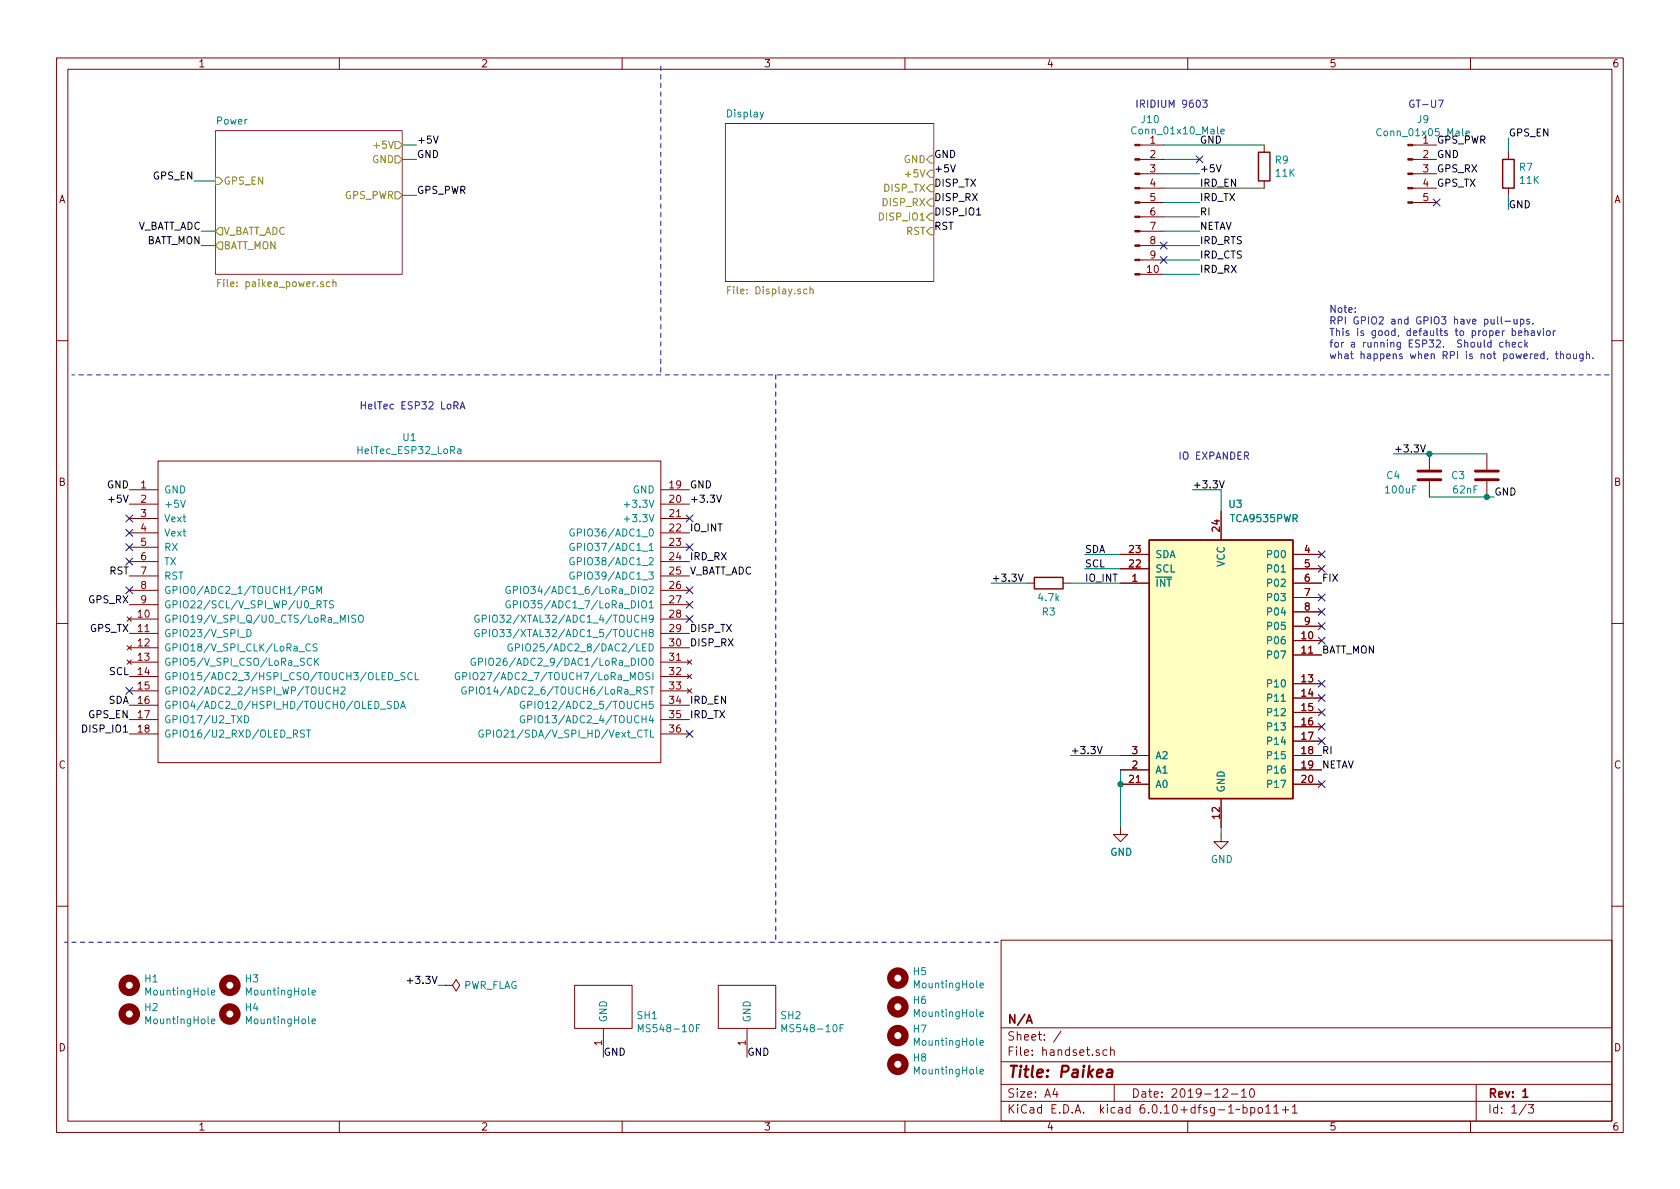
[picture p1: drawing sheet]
<svg xmlns="http://www.w3.org/2000/svg" width="297mm" height="210mm" viewBox="0 0 297 210" stroke-linecap="round" stroke-linejoin="round" font-family="sans-serif">
<g fill="none" stroke="#840000" stroke-width=".18">
<path d="M10 10.2h277v190.1h-277zM12 12.2h273v186.1h-273zM60 10.2v2M110 10.2v2M160 10.2v2M210 10.2v2M260 10.2v2M201.5 35.8h4.2M201.5 33.3h4.2M201.5 30.7h4.2M201.5 28.2h4.2M201.5 25.6h4.2"/>
<path d="M201.5 38.3h4.2M223.5 25.6v1.3M223.5 32v1.3M249.8 35.8h4.2M249.8 33.3h4.2M249.8 30.7h4.2M249.8 28.2h4.2M249.8 25.6h4.2M266.7 26.9v1.3M266.7 33.3v1.2M201.5 48.5h4.2M201.5 46h4.2"/>
<path d="M201.5 43.4h4.2M201.5 40.9h4.2M10 60.2h2M285 60.2h2M22.9 86.6h5M22.9 89.1h5M22.9 91.7h5M22.9 94.2h5M22.9 96.8h5M22.9 99.3h5M27.9 81.5h88.9v53.4h-88.9zM116.8 86.6h5.1"/>
<path d="M116.8 89.1h5.1M116.8 91.7h5.1M116.8 94.2h5.1M116.8 96.8h5.1M116.8 99.3h5.1M198.1 98h5.1M215.9 90.4v5.1M228.6 98h5.1M252.7 80.3v2.8M252.7 85.1v2.8M262.9 80.3v2.8M262.9 85.1v2.8"/>
<path d="M10 110.2h2M22.5 109.1l.7 .7M22.5 114.2l.7 .7M22.5 116.7l.7 .8M22.9 109.5h5M22.9 112h5M22.9 114.5h5M22.9 117.1h5M22.9 119.6h5M22.9 101.8h5M22.9 104.4h5M22.9 106.9h5"/>
<path d="M23.2 109.1l-.7 .7M23.2 114.2l-.7 .7M23.2 116.7l-.7 .8M116.8 109.5h5.1M116.8 112h5.1M116.8 114.5h5.1M116.8 117.1h5.1M116.8 119.6h5.1M116.8 101.8h5.1M116.8 104.4h5.1M116.8 106.9h5.1M121.5 116.7l.8 .8"/>
<path d="M121.5 119.2l.8 .8M122.3 116.7l-.8 .8M122.3 119.2l-.8 .8M181.6 103.1h1.3M188 103.1h1.2M198.1 103.1h5.1M198.1 100.6h5.1M228.6 103.1h5.1M228.6 113.3h5.1M228.6 115.8h5.1M228.6 100.6h5.1M228.6 105.7h5.1"/>
<path d="M228.6 108.2h5.1M228.6 110.7h5.1M285 110.2h2M22.9 122.2h5M22.9 124.7h5M22.9 127.2h5M22.9 129.8h5M116.8 122.2h5.1M116.8 124.7h5.1M116.8 127.2h5.1M116.8 129.8h5.1M121.5 121.8l.8 .7"/>
<path d="M122.3 121.8l-.8 .7M198.1 133.6h5.1M198.1 136.1h5.1M198.1 138.7h5.1M228.6 120.9h5.1M228.6 123.4h5.1M228.6 126h5.1M228.6 128.5h5.1M228.6 131.1h5.1M228.6 133.6h5.1M228.6 136.1h5.1M228.6 138.7h5.1"/>
<path d="M198.1 146.3v1.3h1.3l-1.3 1.2-1.3-1.2h1.3M215.9 147.6v1.2h1.3l-1.3 1.3-1.3-1.3h1.3M215.9 141.2v5.1M10 160.2h2M78.7 174.2h1.3l.6-1 .7 1-.7 1.1-.6-1.1M78.7 174.2h.1M101.6 174.2h10.2v7.7h-10.2zM127 174.2h10.2v7.7h-10.2zM177 166.3h108v32h-108zM285 160.2h2M60 198.3v2M106.7 181.9v5"/>
<path d="M110 198.3v2M132.1 181.9v5M160 198.3v2M177 194.8h108M177 191.8h108M177 187.8h108M177 181.8h108M186.5 192.5l-.4 1h1M186.9 193v1M187.6 182.4l-1.3 1.9M194.4 185.7l-.4-.1-.2 .2 .1 .3 .5 .1v.4h-.6M195.7 185.7l-.4-.1-.3 .3v.4l.1 .3h.6"/>
<path d="M196.4 185.8l.2-.2 .3 .1 .1 .9M196.4 185.1v1.5M197 191.8v3M210 198.3v2M216.2 192.7l.6-.2 .2 .2 .1 .3-1 1h1M217.7 193.5h1.2M219.5 193l.4-.5v1.5M219.5 194h.9M219.8 195.9l.4-.1 .3 .3v.4l-.1 .3h-.6M219.8 195.3v1.5M221.1 192.7l.2-.2a.81 .81 0 0 1 .6 .7 .81 .81 0 0 1-.3 .8h-.2a.81 .81 0 0 1-.3-1.3zM221.1 195.9l.5-.1 .3 .3v.4l-.2 .3h-.6"/>
<path d="M221.1 195.8v1.5M222.5 196l.2-.2 .4 .2 .1 .5-.1 .3h-.4l-.2-.1zM223.8 195.8l.4-.5v1.5M223.8 196.8h.8M225.2 195.8l.4-.5v1.5M225.2 196.8h.9M226.7 196.3h1.2M227.3 195.7v1.1M228.5 195.8l.4-.5v1.5M228.5 196.8h.9M260 198.3v2M261 191.8v6.5"/>
<path d="M269.9 195.3l-1.3 1.9M270.2 195.3h1l-.6 .6 .5 .1v.7l-.2 .1h-.5l-.2-.1"/>
</g>
<path d="M181.5 180.9l.5-1.5 .5 1.5M181.6 180.5h.7M269.3 193l.4-.5v1.5M269.3 194h.8" fill="none" stroke="#840000" stroke-width=".3"/>
<path d="M195.9 189.2l.2-.1 .5 .1v1.3M196.7 189.6l-.7 .1a.4 .4 0 0 0-.3 .3 .4 .4 0 0 0 .2 .5l.7-.1" fill="none" stroke="#840000" stroke-width=".4"/>
<g fill="#fff" stroke="#fff" stroke-width=".18">
<path d="M38.1 23.1h33v25.4h-33z"/>
<path d="M128.3 21.8h36.8v28h-36.8z"/>
</g>
<path d="M38.1 23.1h33v25.4h-33zM128.3 21.8h36.8v28h-36.8z" fill="none" stroke="#840084" stroke-width=".18"/>
<g fill="none" stroke="#848400" stroke-width=".18">
<path d="M38.1 31.4h.6l.7 .6-.7 .6h-.6zM69.8 25h.7l.6 .6-.6 .7h-.7zM69.8 27.6h.7l.6 .6-.6 .6h-.7zM69.8 33.9h.7l.6 .6-.6 .7h-.7zM164.5 27.6h.6v1.2h-.6l-.7-.6zM164.5 30.1h.6v1.3h-.6l-.7-.7zM164.5 32.6h.6v1.3h-.6l-.7-.6zM164.5 35.2h.6v1.2h-.6l-.7-.6zM164.5 37.7h.6v1.3h-.6l-.7-.7zM38.5 50h.4M38.7 40.3h.7v1.2h-.7l-.6-.6zM38.7 42.8h.7v1.3h-.7l-.6-.7z"/>
<path d="M39.1 49.4h-.6v1.3M58.3 49.9l-.3-.1-.3 .3 .1 .5h.5M58.9 50l.1-.2 .3 .1 .1 .8M58.9 49.4v1.3M128.7 51.3h.4M129.3 50.7h-.6v1.3M142.7 51.2l-.4-.1-.2 .3 .1 .5h.5M143.2 51.2l.2-.1 .3 .1 .1 .8M143.2 50.7v1.3M164.5 40.3h.6v1.2h-.6l-.7-.6z"/>
</g>
<g fill="none" stroke="#840000" stroke-width="1.3">
<circle cx="22.9" cy="179.3" r="1.27"/>
<circle cx="22.9" cy="174.2" r="1.27"/>
<circle cx="40.6" cy="174.2" r="1.27"/>
<circle cx="40.6" cy="179.3" r="1.27"/>
<circle cx="158.7" cy="173" r="1.27"/>
<circle cx="158.7" cy="178" r="1.27"/>
<circle cx="158.7" cy="188.2" r="1.27"/>
<circle cx="158.7" cy="183.1" r="1.27"/>
</g>
<g fill="none" stroke="#008484" stroke-width=".18">
<path d="M215.9 23.3l.6-.2-.1-.2-.3-.1-.2 .2v.6h.5M259.2 23.6l.6-.1-.1-.3h-.3l-.2 .1 .1 .7h.4M80.9 79.4h.5l.1 .8M81.5 79.7h-.4l-.2 .2 .2 .3h.4M31.9 88.5l.5 1.2 .4-1.2M101.5 93.6a.59 .59 0 0 0-.8 .6 .59 .59 0 0 0 .8 .5v-.4h-.2M101.5 96.1a.59 .59 0 0 0-.8 .6 .59 .59 0 0 0 .8 .6v-.5h-.2M101.5 98.7a.59 .59 0 0 0-.8 .5 .59 .59 0 0 0 .8 .6v-.5h-.2M110.4 89.2h.9M110.4 91.8h.9M43.7 111.3a.64 .64 0 0 1 .7 .6 .64 .64 0 0 1-.7 .7zM54.9 114a.6 .6 0 0 0-.9 .4 .6 .6 0 0 0 .6 .7l.3-.1"/>
<path d="M55.1 116.5a.6 .6 0 0 0-.8 .4 .6 .6 0 0 0 .6 .8l.2-.2M55.4 103.8a.59 .59 0 0 0-.7 .5 .59 .59 0 0 0 .7 .6l.1-.5h-.3M55.6 116.4v1.3M55.8 116.9l.6 .8M56 105v-1.3l.4 .9 .5-.9v1.3M56.1 113.9h-.5l-.2 .1v.3l.5 .3 .2 .3-.3 .2h-.5M56.1 106.9l.6-.1 .1-.1-.1-.3-.6-.2v1.3M56.4 116.4l-.8 .7M56.4 106.9l.4 .6M57.2 106.2h.7M57.5 106.2v1.3M59 106.3l-.5-.1-.2 .2v.3l.5 .3 .2 .3-.3 .2-.5-.1"/>
<path d="M61.6 108.8v1.2M62.9 108.8h-.5l-.2 .1v.4l.6 .2 .1 .3-.2 .2h-.5M63.6 108.8h.1a.43 .43 0 0 1 .5 .4v.4a.42 .42 0 0 1-.4 .5 .42 .42 0 0 1-.4-.5v-.4zM71.6 119l-.5-.1-.2 .2v.3l.6 .3 .1 .3-.2 .2-.5-.1M72.9 119.1a.6 .6 0 0 0-.9 .4 .6 .6 0 0 0 .6 .7l.3-.1M73.4 118.9v1.3h.6M81.2 119a.59 .59 0 0 0-.7 .6 .59 .59 0 0 0 .7 .5l.1-.4h-.3M81.8 119.6l.6-.1 .1-.1v-.3l-.7-.2v1.3M83.1 118.9v1.3M84 116.5a.59 .59 0 0 0-.7 .5 .59 .59 0 0 0 .7 .6l.1-.5h-.3M84.6 117.1l.6-.1 .1-.2v-.3l-.7-.1v1.3M84.7 108.8a.59 .59 0 0 0-.8 .6 .59 .59 0 0 0 .8 .6v-.5h-.2"/>
<path d="M84.7 111.4a.59 .59 0 0 0-.8 .5 .59 .59 0 0 0 .8 .6v-.5h-.2M85.3 109.4h.6l.1-.2-.1-.3-.6-.1v1.2M85.3 112l.6-.1 .1-.2-.1-.3-.6-.1v1.3M85.9 116.4v1.3M86.5 108.8v1.2M86.5 111.3v1.3M90.2 103.8a.59 .59 0 0 0-.8 .5 .59 .59 0 0 0 .8 .6v-.5h-.2M90.2 106.3a.59 .59 0 0 0-.8 .6 .59 .59 0 0 0 .8 .5v-.4h-.2M90.5 113.9a.59 .59 0 0 0-.7 .6 .59 .59 0 0 0 .7 .6l.1-.5h-.3M90.8 104.4l.6-.1 .1-.2-.1-.3-.6-.1v1.3M90.8 106.9l.6-.1 .1-.1-.1-.3-.6-.2v1.3M91.1 114.5h.6l.2-.2-.1-.3-.7-.1v1.2"/>
<path d="M101.5 101.2a.59 .59 0 0 0-.8 .6 .59 .59 0 0 0 .8 .6v-.5h-.2M43.2 126.6a.64 .64 0 0 1 .8 .6 .64 .64 0 0 1-.8 .6zM53.8 129.2l-.5-.1-.1 .1v.4l.5 .2 .1 .3-.2 .3-.5-.1M54.2 129.1h.7M54.6 129.1v1.3M58.5 121.6a.6 .6 0 0 0-.9 .4 .6 .6 0 0 0 .6 .7l.3-.1M59 121.5v1.2M59 122.1h.8M59.8 121.5v1.2M60.3 121.6l.5-.1 .2 .3-.8 .9h.8M67.3 125.4h.9M69.2 124.1l-.5-.1-.2 .1v.4l.6 .2 .1 .3-.3 .3-.4-.1"/>
<path d="M69.7 120.3h.9M69.7 124a.64 .64 0 0 1 .8 .6 .64 .64 0 0 1-.8 .7zM70.8 125.3l.4-1.3 .5 1.3M70.9 124.9h.6M82.4 121.5a.59 .59 0 0 0-.8 .6 .59 .59 0 0 0 .8 .6v-.5h-.2M83 122.1h.6l.1-.2-.1-.3-.6-.1v1.2M84.2 121.5v1.2M85.4 129.2a.59 .59 0 0 0-.7 .5 .59 .59 0 0 0 .7 .6v-.5h-.2M86 129.8l.6-.1 .1-.2v-.3l-.7-.1v1.3M92.7 124.1a.59 .59 0 0 0-.7 .5 .59 .59 0 0 0 .7 .6l.1-.5h-.3M92.7 126.6a.59 .59 0 0 0-.7 .6 .59 .59 0 0 0 .7 .6l.1-.5h-.3M93.3 124.7l.6-.1 .1-.2v-.3l-.7-.1v1.3"/>
<path d="M93.3 127.2h.6l.1-.2v-.3l-.7-.1v1.2M37.4 175.5l.6-.1-.1-.2-.3-.1-.2 .2 .1 .6h.4M55.2 175.5l.6-.1-.1-.2-.3-.1-.2 .2v.6h.5M173.3 174.3l.6-.2-.1-.2-.3-.1-.2 .2v.6h.5M173.3 179.3l.6-.1-.1-.2-.3-.1-.2 .2v.6h.5M37.4 180.6l.6-.1-.1-.3h-.3l-.2 .2 .1 .6h.4M55.2 180.6l.6-.1-.1-.3h-.3l-.2 .2v.6h.5M112.9 182.5v-1.3l.4 .9 .4-.9v1.3M123.1 181.8h.5M123.7 181.2h-.6v1.3M138.3 182.5v-1.3l.4 .9 .4-.9v1.3M148.5 181.8h.5"/>
<path d="M149.1 181.2h-.6v1.3M173.3 189.5l.6-.1-.1-.3h-.3l-.2 .2v.6h.5M173.3 184.4l.6-.1-.1-.2-.3-.1-.2 .2v.6h.5"/>
</g>
<path d="M222.5 26.9h2v5.1h-2zM265.7 28.2h2v5.1h-2zM203.2 95.5h25.4v45.7h-25.4zM182.9 102.1h5.1v2h-5.1z" fill="none" stroke="#840000" stroke-width=".25"/>
<path d="M250.7 84.8h4.1M250.7 83.3h4.1M260.9 84.8h4M260.9 83.3h4" fill="none" stroke="#840000" stroke-width=".51"/>
<g fill="#840000" stroke="#840000" stroke-width=".18">
<path d="M248.9 35.7h.9v.2h-.9z"/>
<path d="M248.9 33.1h.9v.3h-.9z"/>
<path d="M248.9 30.6h.9v.3h-.9z"/>
<path d="M248.9 28.1h.9v.2h-.9z"/>
<path d="M248.9 25.5h.9v.3h-.9z"/>
<path d="M200.7 48.4h.8v.2h-.8z"/>
<path d="M200.7 45.8h.8v.3h-.8z"/>
<path d="M200.7 43.3h.8v.3h-.8z"/>
<path d="M200.7 40.8h.8v.2h-.8z"/>
<path d="M200.7 38.2h.8v.3h-.8z"/>
<path d="M200.7 35.7h.8v.2h-.8z"/>
<path d="M200.7 33.1h.8v.3h-.8z"/>
<path d="M200.7 30.6h.8v.3h-.8z"/>
<path d="M200.7 28.1h.8v.2h-.8z"/>
<path d="M200.7 25.5h.8v.3h-.8z"/>
</g>
<path d="M203.2 95.5h25.4v45.7h-25.4z" fill="#ffffc2" stroke="#ffffc2" stroke-width=".18"/>
<path d="M76.6 24.1l.5 1.2 .4-1.2M168.1 29.1l.4 1.3 .4-1.3M172.7 38h.7M215.1 29.1l.4 1.3 .4-1.3M251.2 78.7l.4 1.2 .4-1.2M126.7 87.6l.4 1.2 .5-1.2M215.6 85l.4 1.3 .5-1.3M180.1 101.5l.4 1.3 .4-1.3M194 132l.4 1.3 .5-1.3M72 173.4h1" fill="none" stroke="#000" stroke-width=".18"/>
<g fill="none" stroke="#0000c2" stroke-width=".18">
<path d="M212.7 17.7h.7l-.4 .5 .4 .1v.6l-.2 .1-.5-.1M254.3 17.7h.9l-.6 1.3M239.6 55.1v.1M239.6 54.5v.1M265.4 56v1.1l.2 .2M266.1 56.8h1M267.4 58.6l.3-.1 .3 .2-.1 .6h-.5M267.4 58.1v1.2M267.7 56.4v.8l.3 .1 .2-.1M268.2 56.4v.9M268.5 58.9l.6-.1-.1-.2-.3-.1-.2 .2v.6h.5M268.8 56.5l.4-.1 .2 .3-.1 .5h-.5"/>
<path d="M268.8 56.4v1.3M269.6 58.6l.2-.1 .3 .1 .1 .7M269.6 58.1v1.2M270.4 56.5l-.3-.1-.2 .2 .1 .2 .4 .1v.3h-.5M270.8 58.6h.5v.7M271 57.2v.1M271.3 58.8l-.4 .1-.2 .1 .2 .3h.4M271.8 58.5l.3 .8 .3-.8M272.9 58.1v.1M272.9 58.5v.8M273.5 58.6l.2-.1 .3 .1 .1 .5-.1 .2h-.3l-.2-.1zM274.6 58.5v.8"/>
<path d="M275 58.5l-.4 .2M80.3 71.7h.6l.1-.2-.1-.3-.6-.2v1.3M80.6 71.7l.4 .6M81.4 72.3l.4-1.3 .4 1.3M81.5 72h.6M263.6 60.6l-.3-.1-.3 .3 .1 .5h.5M263.6 60.1v1.3M265.7 60.6l-.3-.1-.3 .3 .2 .5h.4M266.3 60.7l.2-.2 .3 .1v.8M266.3 60.1v1.3M267.4 61l.6-.2-.1-.2-.3-.1-.2 .2v.6h.5M269.1 60.6l-.4-.1-.2 .3 .1 .5h.5"/>
<path d="M269.6 60.1v1.3M269.7 60.9l.4 .5M270.1 60.5l-.5 .5M273.7 63.4l-.1 .2M275 62.6h.5M275.2 62.2v1l.3 .2M275.9 62.7l.2-.1h.3l.1 .8M275.9 62.2v1.2M277.1 62.6h.3l.3 .2v.4l-.3 .2h-.3l-.1-.2zM278.2 62.6l.1 .8h.3l.1-.1M278.7 62.6v.8M279.9 62.6v1l-.2 .3-.3-.1"/>
<path d="M279.9 62.6h-.4l-.2 .2 .1 .6h.5M280.5 62.7l.2-.1h.3v.8M280.5 62.2v1.2M281.7 63.3v.1"/>
</g>
<path d="M116.8 11.7v54.6M137.2 66.3v100.3M284.5 66.3h-271.8M176.5 166.6h-165.1" fill="none" stroke="#0000c2" stroke-width=".18" stroke-dasharray=".8 .8"/>
<g fill="none" stroke="#008400" stroke-width=".18">
<path d="M34.3 32h3.8M71.1 28.2h2.6M71.1 25.6h2.6M71.1 34.5h2.6M205.7 30.7h6.4M205.7 38.3h6.4M205.7 28.2h6.4M205.7 25.6h17.8M205.7 33.3h17.8M205.7 35.8h6.4M266.7 24.4v2.5M266.7 34.5v2.6"/>
<path d="M35.6 43.4h2.5M35.6 40.9h2.5M205.7 43.4h6.4M205.7 48.5h6.4M205.7 46h6.4M205.7 40.9h6.4M191.8 98h6.3M210.8 86.6h5.1v3.8M246.4 80.3h16.5M252.7 87.9h11.5M175.3 103.1h6.3M189.2 103.1h8.9"/>
<path d="M191.8 100.6h6.3M189.2 133.6h8.9M198.1 136.1v10.2M215.9 146.3v1.3M77.5 174.2h1.2"/>
</g>
<g fill="none" stroke="#000084" stroke-width=".18">
<path d="M211.5 27.6l1.2 1.2M212.7 27.6l-1.2 1.2M253.4 35.2l1.2 1.2M254.6 35.2l-1.2 1.2M205.1 42.8l1.2 1.2M205.1 45.4l1.2 1.2M206.3 42.8l-1.2 1.2M206.3 45.4l-1.2 1.2M22.3 91.1l1.2 1.2M22.3 93.6l1.2 1.2M22.3 96.2l1.2 1.2M22.3 98.7l1.2 1.2"/>
<path d="M23.5 91.1l-1.2 1.2M23.5 93.6l-1.2 1.2M23.5 96.2l-1.2 1.2M23.5 98.7l-1.2 1.2M121.3 91.1l1.2 1.2M121.3 96.2l1.2 1.2M122.5 91.1l-1.2 1.2M122.5 96.2l-1.2 1.2M233.1 100l1.2 1.2M233.1 97.4l1.2 1.2M234.3 100l-1.2 1.2M234.3 97.4l-1.2 1.2"/>
<path d="M22.3 103.8l1.2 1.2M23.5 103.8l-1.2 1.2M121.3 106.3l1.2 1.2M121.3 103.8l1.2 1.2M121.3 108.9l1.2 1.2M122.5 106.3l-1.2 1.2M122.5 103.8l-1.2 1.2M122.5 108.9l-1.2 1.2M233.1 105l1.2 1.3M233.1 112.7l1.2 1.2M233.1 110.1l1.2 1.2M233.1 107.6l1.2 1.2"/>
<path d="M234.3 105l-1.2 1.3M234.3 112.7l-1.2 1.2M234.3 110.1l-1.2 1.2M234.3 107.6l-1.2 1.2M22.3 121.6l1.2 1.2M23.5 121.6l-1.2 1.2M121.3 129.2l1.2 1.2M122.5 129.2l-1.2 1.2M233.1 120.3l1.2 1.2M233.1 122.8l1.2 1.2M233.1 130.4l1.2 1.3M233.1 138.1l1.2 1.2"/>
<path d="M233.1 127.9l1.2 1.2M233.1 125.4l1.2 1.2M234.3 120.3l-1.2 1.2M234.3 122.8l-1.2 1.2M234.3 130.4l-1.2 1.3M234.3 138.1l-1.2 1.2M234.3 127.9l-1.2 1.2M234.3 125.4l-1.2 1.2"/>
</g>
<g fill="#008400" stroke="#008400" stroke-width=".18">
<circle cx="262.9" cy="87.9" r=".46"/>
<circle cx="252.7" cy="80.3" r=".46"/>
<circle cx="198.1" cy="138.7" r=".46"/>
</g>
<text font-size="2.8" fill="#840000" x="178" y="190.6">Title: Paikea</text>
<g font-size="2.1" fill="#840000">
<text x="178" y="184">Sheet: /</text>
<text x="178" y="181">N/A</text>
<text x="178" y="186.7">File: handset.sch</text>
<text x="178" y="196.9">KiCad E.D.A. kicad 6.0.10+dfsg-1~bpo11+1</text>
<text x="178" y="194.1">Size: A4</text>
<text x="200" y="194.1">Date: 2019-12-10</text>
<text x="263" y="194.1">Rev: 1</text>
<text x="263" y="196.9">Id: 1/3</text>
</g>
<g font-size="1.8" fill="#840000">
<text x="35" y="11.9">1</text>
<text x="85" y="11.9">2</text>
<text x="135" y="11.9">3</text>
<text x="185" y="11.9">4</text>
<text x="235" y="11.9">5</text>
<text x="285" y="11.9">6</text>
<text x="203.3" y="25.4">1</text>
<text x="203.3" y="27.9">2</text>
<text x="251.6" y="25.4">1</text>
<text x="251.6" y="27.9">2</text>
<text x="10.3" y="35.9">A</text>
<text x="203.3" y="30.5">3</text>
<text x="203.3" y="33">4</text>
<text x="203.3" y="35.6">5</text>
<text x="251.6" y="30.5">3</text>
<text x="251.6" y="33">4</text>
<text x="251.6" y="35.6">5</text>
<text x="285.3" y="35.9">A</text>
<text x="203.3" y="38.1">6</text>
<text x="203.3" y="40.6">7</text>
<text x="203.3" y="43.2">8</text>
<text x="203.3" y="45.7">9</text>
<text x="202.9" y="48.3">10</text>
<text x="10.3" y="85.9">B</text>
<text x="24.9" y="86.4">1</text>
<text x="24.9" y="88.9">2</text>
<text x="118.4" y="86.4">19</text>
<text x="118.4" y="88.9">20</text>
<text x="285.3" y="85.9">B</text>
<text x="24.9" y="91.4">3</text>
<text x="24.9" y="94">4</text>
<text x="118.4" y="91.4">21</text>
<text x="118.4" y="94">22</text>
<text x="215.6" y="93.9" transform="rotate(-90 215.6 93.9)">24</text>
<text x="24.9" y="96.5">5</text>
<text x="24.9" y="99.1">6</text>
<text x="24.9" y="101.6">7</text>
<text x="118.4" y="96.5">23</text>
<text x="118.4" y="99.1">24</text>
<text x="118.4" y="101.6">25</text>
<text x="199.7" y="100.3">22</text>
<text x="199.7" y="97.8">23</text>
<text x="230.6" y="97.8">4</text>
<text x="230.6" y="100.3">5</text>
<text x="24.9" y="104.1">8</text>
<text x="24.9" y="106.7">9</text>
<text x="118.4" y="104.1">26</text>
<text x="118.4" y="106.7">27</text>
<text x="200.2" y="102.9">1</text>
<text x="230.6" y="102.9">6</text>
<text x="230.6" y="105.4">7</text>
<text x="230.6" y="107.9">8</text>
<text x="24.4" y="109.2">10</text>
<text x="24.4" y="111.8">11</text>
<text x="118.4" y="109.2">28</text>
<text x="118.4" y="111.8">29</text>
<text x="230.2" y="113">10</text>
<text x="230.6" y="110.5">9</text>
<text x="24.4" y="114.3">12</text>
<text x="24.4" y="116.8">13</text>
<text x="24.4" y="119.4">14</text>
<text x="118.4" y="114.3">30</text>
<text x="118.4" y="116.8">31</text>
<text x="118.4" y="119.4">32</text>
<text x="230.2" y="115.6">11</text>
<text x="24.4" y="121.9">15</text>
<text x="24.4" y="124.5">16</text>
<text x="118.4" y="121.9">33</text>
<text x="118.4" y="124.5">34</text>
<text x="230.2" y="120.6">13</text>
<text x="230.2" y="123.2">14</text>
<text x="230.2" y="125.7">15</text>
<text x="24.4" y="127">17</text>
<text x="24.4" y="129.5">18</text>
<text x="118.4" y="127">35</text>
<text x="118.4" y="129.5">36</text>
<text x="230.2" y="128.3">16</text>
<text x="230.2" y="130.8">17</text>
<text x="10.3" y="135.9">C</text>
<text x="200.2" y="135.9">2</text>
<text x="200.2" y="133.3">3</text>
<text x="230.2" y="133.3">18</text>
<text x="230.2" y="135.9">19</text>
<text x="285.3" y="135.9">C</text>
<text x="199.7" y="138.4">21</text>
<text x="230.2" y="138.4">20</text>
<text x="215.6" y="144.7" transform="rotate(-90 215.6 144.7)">12</text>
<text x="10.3" y="185.9">D</text>
<text x="106.4" y="184.9" transform="rotate(-90 106.4 184.9)">1</text>
<text x="131.8" y="184.9" transform="rotate(-90 131.8 184.9)">1</text>
<text x="285.3" y="185.9">D</text>
<text x="35" y="199.9">1</text>
<text x="85" y="199.9">2</text>
<text x="135" y="199.9">3</text>
<text x="185" y="199.9">4</text>
<text x="235" y="199.9">5</text>
<text x="285" y="199.9">6</text>
</g>
<g font-size="1.8" fill="#008484">
<text x="38.3" y="22">Power</text>
<text x="128.6" y="20.7">Display</text>
<text x="200.6" y="23.7">Conn_01x10_Male</text>
<text x="201.9" y="21.8">J10</text>
<text x="250.6" y="21.8">J9</text>
<text x="225.5" y="28.9">R9</text>
<text x="243.9" y="24.1">Conn_01x05_Male</text>
<text x="225.6" y="31.2">11K</text>
<text x="268.7" y="30.2">R7</text>
<text x="268.8" y="32.5">11K</text>
<text x="71.3" y="78">U1</text>
<text x="63.5" y="80.3">HelTec_ESP32_LoRa</text>
<text x="29" y="87.2">GND</text>
<text x="29" y="89.8">+5V</text>
<text x="111.2" y="89.8">+3.3V</text>
<text x="111.9" y="87.2">GND</text>
<text x="217.3" y="89.8">U3</text>
<text x="245.1" y="87.2">100uF</text>
<text x="245.2" y="84.7">C4</text>
<text x="256.7" y="84.7">C3</text>
<text x="257" y="87.2">62nF</text>
<text x="29" y="92.3">Vext</text>
<text x="29" y="94.9">Vext</text>
<text x="102.2" y="94.9">GPIO36/ADC1_0</text>
<text x="111.2" y="92.3">+3.3V</text>
<text x="217.7" y="92.3">TCA9535PWR</text>
<text x="29" y="97.4">RX</text>
<text x="29" y="99.9">TX</text>
<text x="102.2" y="97.4">GPIO37/ADC1_1</text>
<text x="102.2" y="99.9">GPIO38/ADC1_2</text>
<text x="204.2" y="101.2">SCL</text>
<text x="204.2" y="98.7">SDA</text>
<text x="216.5" y="100.2" transform="rotate(-90 216.5 100.2)">VCC</text>
<text x="224.4" y="98.7">P00</text>
<text x="224.4" y="101.2">P01</text>
<text x="29" y="102.5">RST</text>
<text x="29" y="105">GPIO0/ADC2_1/TOUCH1/PGM</text>
<text x="29" y="107.6">GPIO22/SCL/V_SPI_WP/U0_RTS</text>
<text x="92.1" y="105">GPIO34/ADC1_6/LoRa_DIO2</text>
<text x="92.1" y="107.6">GPIO35/ADC1_7/LoRa_DIO1</text>
<text x="102.2" y="102.5">GPIO39/ADC1_3</text>
<text x="183.7" y="106.3">4.7k</text>
<text x="204.2" y="103.8">~{INT}</text>
<text x="224.4" y="103.8">P02</text>
<text x="224.4" y="106.3">P03</text>
<text x="29" y="110.1">GPIO19/V_SPI_Q/U0_CTS/LoRa_MISO</text>
<text x="29" y="112.6">GPIO23/V_SPI_D</text>
<text x="87.3" y="110.1">GPIO32/XTAL32/ADC1_4/TOUCH9</text>
<text x="87.3" y="112.6">GPIO33/XTAL32/ADC1_5/TOUCH8</text>
<text x="184.3" y="108.8">R3</text>
<text x="224.4" y="113.9">P06</text>
<text x="224.4" y="108.8">P04</text>
<text x="224.4" y="111.4">P05</text>
<text x="29" y="115.2">GPIO18/V_SPI_CLK/LoRa_CS</text>
<text x="29" y="117.7">GPIO5/V_SPI_CSO/LoRa_SCK</text>
<text x="86.8" y="117.7">GPIO26/ADC2_9/DAC1/LoRa_DIO0</text>
<text x="92.8" y="115.2">GPIO25/ADC2_8/DAC2/LED</text>
<text x="224.4" y="116.5">P07</text>
<text x="29" y="120.3">GPIO15/ADC2_3/HSPI_CSO/TOUCH3/OLED_SCL</text>
<text x="29" y="122.8">GPIO2/ADC2_2/HSPI_WP/TOUCH2</text>
<text x="29" y="125.3">GPIO4/ADC2_0/HSPI_HD/TOUCH0/OLED_SDA</text>
<text x="84" y="120.3">GPIO27/ADC2_7/TOUCH7/LoRa_MOSI</text>
<text x="85" y="122.8">GPIO14/ADC2_6/TOUCH6/LoRa_RST</text>
<text x="94.4" y="125.3">GPIO12/ADC2_5/TOUCH5</text>
<text x="224.4" y="121.5">P10</text>
<text x="224.4" y="124.1">P11</text>
<text x="29" y="127.9">GPIO17/U2_TXD</text>
<text x="29" y="130.4">GPIO16/U2_RXD/OLED_RST</text>
<text x="87.5" y="130.4">GPIO21/SDA/V_SPI_HD/Vext_CTL</text>
<text x="94.4" y="127.9">GPIO13/ADC2_4/TOUCH4</text>
<text x="224.4" y="126.6">P12</text>
<text x="224.4" y="129.2">P13</text>
<text x="224.4" y="131.7">P14</text>
<text x="204.2" y="136.8">A1</text>
<text x="204.2" y="134.2">A2</text>
<text x="224.4" y="134.2">P15</text>
<text x="224.4" y="136.8">P16</text>
<text x="204.2" y="139.3">A0</text>
<text x="216.5" y="140.2" transform="rotate(-90 216.5 140.2)">GND</text>
<text x="224.4" y="139.3">P17</text>
<text x="196.3" y="151.3">GND</text>
<text x="214.1" y="152.6">GND</text>
<text x="25.6" y="173.7">H1</text>
<text x="43.4" y="173.7">H3</text>
<text x="161.5" y="172.4">H5</text>
<text x="25.6" y="178.8">H2</text>
<text x="26" y="176">MountingHole</text>
<text x="43.4" y="178.8">H4</text>
<text x="43.7" y="176">MountingHole</text>
<text x="81.8" y="174.9">PWR_FLAG</text>
<text x="161.5" y="177.5">H6</text>
<text x="161.9" y="174.7">MountingHole</text>
<text x="161.9" y="179.8">MountingHole</text>
<text x="26" y="181.1">MountingHole</text>
<text x="43.7" y="181.1">MountingHole</text>
<text x="107.3" y="180.8" transform="rotate(-90 107.3 180.8)">GND</text>
<text x="112.7" y="180.2">SH1</text>
<text x="113.6" y="182.5">MS548-10F</text>
<text x="132.7" y="180.8" transform="rotate(-90 132.7 180.8)">GND</text>
<text x="138.1" y="180.2">SH2</text>
<text x="139" y="182.5">MS548-10F</text>
<text x="161.5" y="182.6">H7</text>
<text x="161.9" y="184.9">MountingHole</text>
<text x="161.5" y="187.7">H8</text>
<text x="161.9" y="190">MountingHole</text>
</g>
<g font-size="1.8" fill="#0000c2">
<text x="200.7" y="19">IRIDIUM 9603</text>
<text x="248.9" y="19">GT-U7</text>
<text x="234.9" y="55.3">Note:</text>
<text x="234.9" y="57.4">RPI GPIO2 and GPIO3 have pull-ups.</text>
<text x="234.9" y="59.4">This is good, defaults to proper behavior</text>
<text x="234.9" y="61.4">for a running ESP32. Should check</text>
<text x="234.9" y="63.5">what happens when RPI is not powered, though.</text>
<text x="63.5" y="72.4">HelTec ESP32 LoRA</text>
<text x="208.3" y="81.3">IO EXPANDER</text>
</g>
<g font-size="1.8" fill="#848400">
<text x="65.8" y="28.8">GND</text>
<text x="66.6" y="26.3">+5V</text>
<text x="159.8" y="28.8">GND</text>
<text x="39.5" y="32.6">GPS_EN</text>
<text x="60.9" y="35.2">GPS_PWR</text>
<text x="156.4" y="33.9">DISP_TX</text>
<text x="160.5" y="31.4">+5V</text>
<text x="39.5" y="41.5">V_BATT_ADC</text>
<text x="155.8" y="39">DISP_IO1</text>
<text x="156.2" y="36.4">DISP_RX</text>
<text x="160.2" y="41.5">RST</text>
<text x="39.5" y="44.1">BATT_MON</text>
<text x="39.3" y="50.8">File: paikea_power.sch</text>
<text x="129.2" y="52">File: Display.sch</text>
</g>
<g font-size="1.8">
<text x="73.7" y="25.4">+5V</text>
<text x="73.7" y="27.9">GND</text>
<text x="165.1" y="27.9">GND</text>
<text x="212.1" y="25.4">GND</text>
<text x="254" y="27.9">GND</text>
<text x="254" y="25.4">GPS_PWR</text>
<text x="266.7" y="24.1">GPS_EN</text>
<text x="27.1" y="31.7">GPS_EN</text>
<text x="73.7" y="34.3">GPS_PWR</text>
<text x="165.1" y="33">DISP_TX</text>
<text x="165.1" y="30.5">+5V</text>
<text x="165.1" y="35.5">DISP_RX</text>
<text x="212.1" y="33">IRD_EN</text>
<text x="212.1" y="35.5">IRD_TX</text>
<text x="212.1" y="30.5">+5V</text>
<text x="254" y="33">GPS_TX</text>
<text x="254" y="30.5">GPS_RX</text>
<text x="23.9" y="40.6">V_BATT_ADC</text>
<text x="165.1" y="40.6">RST</text>
<text x="165.1" y="38.1">DISP_IO1</text>
<text x="212.1" y="38.1">RI</text>
<text x="212.1" y="40.6">NETAV</text>
<text x="266.7" y="36.8">GND</text>
<text x="25.7" y="43.2">BATT_MON</text>
<text x="212.1" y="45.7">IRD_CTS</text>
<text x="212.1" y="43.2">IRD_RTS</text>
<text x="212.1" y="48.2">IRD_RX</text>
<text x="246.4" y="80">+3.3V</text>
<text x="18.9" y="86.3">GND</text>
<text x="19.7" y="88.9">+5V</text>
<text x="121.9" y="86.3">GND</text>
<text x="121.9" y="88.9">+3.3V</text>
<text x="210.8" y="86.3">+3.3V</text>
<text x="264.2" y="87.6">GND</text>
<text x="121.9" y="94">IO_INT</text>
<text x="19.3" y="101.6">RST</text>
<text x="121.9" y="101.6">V_BATT_ADC</text>
<text x="121.9" y="99">IRD_RX</text>
<text x="191.8" y="100.3">SCL</text>
<text x="191.8" y="97.8">SDA</text>
<text x="15.7" y="106.7">GPS_RX</text>
<text x="175.3" y="102.9">+3.3V</text>
<text x="191.8" y="102.9">IO_INT</text>
<text x="233.7" y="102.9">FIX</text>
<text x="15.9" y="111.7">GPS_TX</text>
<text x="121.9" y="111.7">DISP_TX</text>
<text x="19.3" y="119.4">SCL</text>
<text x="121.9" y="114.3">DISP_RX</text>
<text x="233.7" y="115.6">BATT_MON</text>
<text x="19.1" y="124.4">SDA</text>
<text x="121.9" y="124.4">IRD_EN</text>
<text x="14.9" y="129.5">DISP_IO1</text>
<text x="15.7" y="127">GPS_EN</text>
<text x="121.9" y="127">IRD_TX</text>
<text x="189.2" y="133.3">+3.3V</text>
<text x="233.7" y="133.3">RI</text>
<text x="233.7" y="135.9">NETAV</text>
<text x="72.8" y="174">+3.3V</text>
<text x="106.7" y="186.7">GND</text>
<text x="132.1" y="186.7">GND</text>
</g>
</svg>
